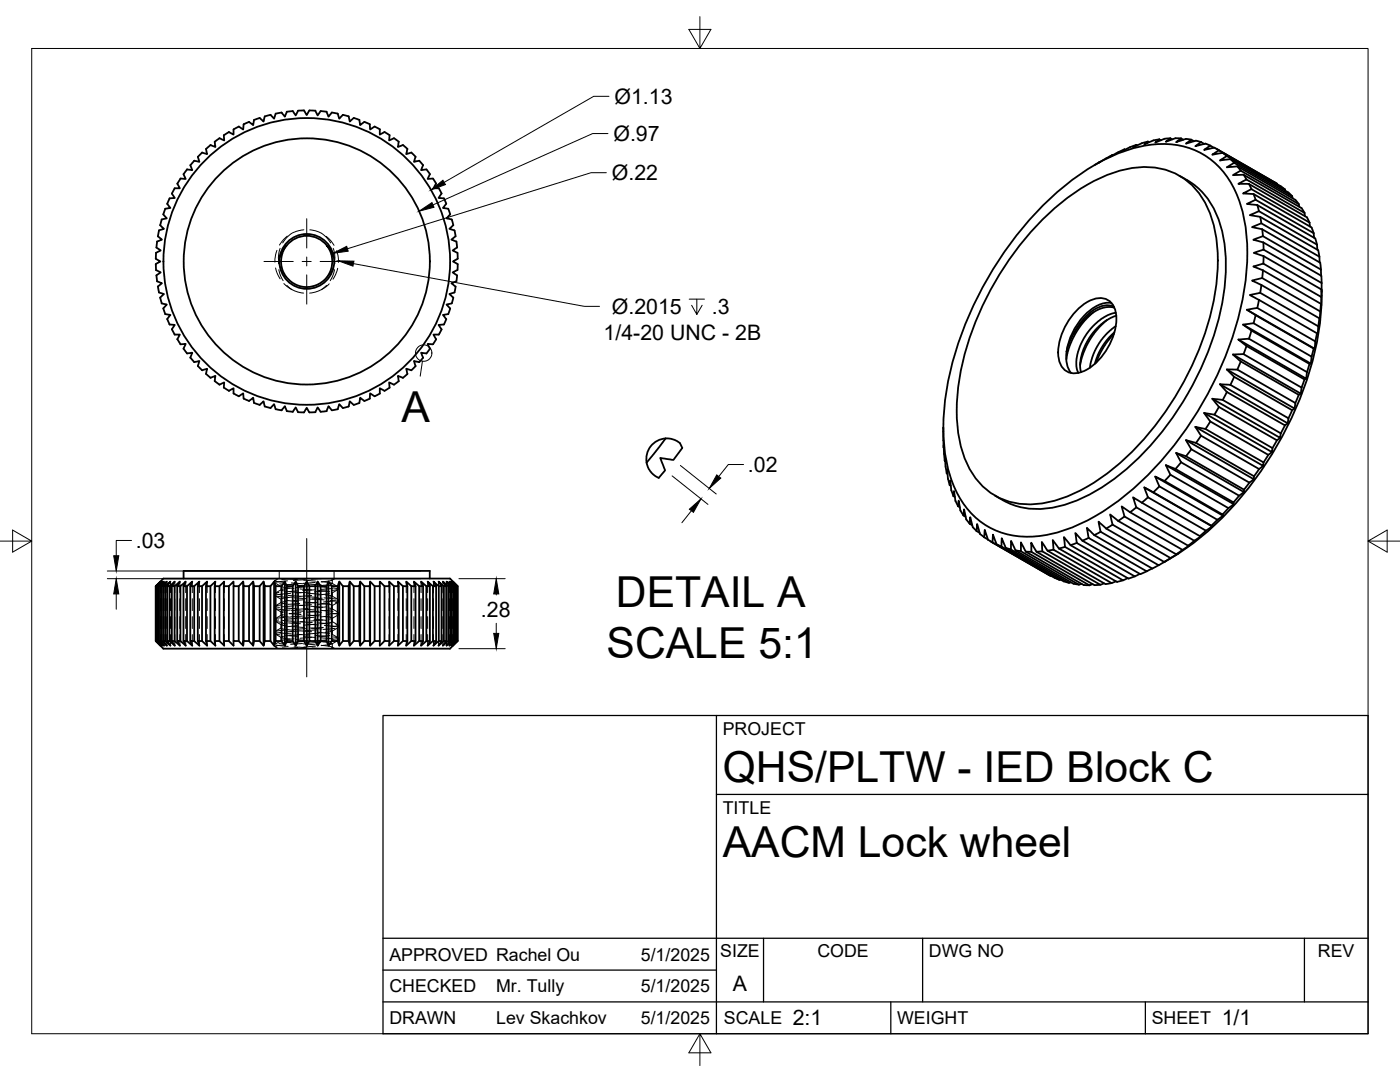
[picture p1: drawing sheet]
<svg xmlns="http://www.w3.org/2000/svg" width="279mm" height="216mm" viewBox="0 0 279 216" stroke-linecap="round" stroke-linejoin="round" font-family="sans-serif">
<!-- layer: Visible -->
<g fill="none" stroke="#000" stroke-width=".36">
<path d="M34.3 38.6l.6 .9h-.5a.53 .53 0 0 0-.6 .1 .53 .53 0 0 0-.2 .5 .57 .57 0 0 0 .1 1l.3 .4-1 .2-.2 .5a.57 .57 0 0 0 .1 1l.4 .4-.5 .1a.54 .54 0 0 0-.7 .7l-.1 .5M34.9 37.6l-.6 1M35.4 36.6l.5 1h-1.1M37.3 33.8l-.3 .5a.56 .56 0 0 0-.1 .9l.2 .5-1.1-.1-.6 1M38 33l.4 1-1.1-.2M39.5 31.3l.3 1-.5-.1a.55 .55 0 0 0-.9 .3l-.4 .5M40.3 30.4l-.8 .9M44.7 27v1l-.4-.2a.54 .54 0 0 0-1 .1 .58 .58 0 0 0-.4 .9l.1 .5-1-.4-.4 .4a.58 .58 0 0 0-.4 .9l.1 .6-1-.4M47.7 25.3l-.6 .2a.57 .57 0 0 0-.5 .9v.5l-.9-.6-1 .7M48.6 24.8l-.1 1-.9-.5M49.7 24.3l-1.1 .5M50.7 23.9l-.2 1.1-.8-.7"/>
<path d="M55 22.7l-.3 1-.3-.4a.54 .54 0 0 0-1-.2 .69 .69 0 0 0-.7 .9l-.1 .3-.4-.4a.55 .55 0 0 0-.9-.2l-.6 .2M56.2 22.5l-1.2 .2M57.2 22.3l-.3 1-.7-.8M59.5 22.1l-.5 .9-.3-.4a.53 .53 0 0 0-.8-.4l-.6 .1M59.5 22.1h.6a.54 .54 0 0 1 .8 .4l.3 .5 .1-.3a.85 .85 0 0 1 1.1-.6h.5M62.9 22.1l.5 .9 .6-.8M64 22.2l1.2 .1M65.2 22.3l.4 1 .6-.8M66.2 22.5l1.2 .2M67.4 22.7l.3 1 .4-.4a.58 .58 0 0 1 .9-.2l.6 .1M69.6 23.2l.2 1.1 .4-.4a.58 .58 0 0 1 1-.2l.5 .2M71.7 23.9l.2 1.1 .8-.7"/>
<path d="M72.7 24.3l1.1 .5M73.8 24.8l.1 1 .9-.5M74.8 25.3l1 .5M75.8 25.8v1.1l.5-.3a.57 .57 0 0 1 1 .1l.5 .3M77.7 27v1l.4-.2a.57 .57 0 0 1 1 .1 .57 .57 0 0 1 .4 .9l-.1 .5 .5-.2a.56 .56 0 0 1 1 .2 .57 .57 0 0 1 .3 .9l-.1 .6 1-.4M82.1 30.4l.4 .5a.55 .55 0 0 1 .3 .9l-.2 .5 .5-.1a.58 .58 0 0 1 1 .3l.3 .5M84.4 33l-.4 1 1.1-.2M85.1 33.8l.7 1M85.8 34.8l-.5 .9h.6a.57 .57 0 0 1 .8 .4l.3 .5M87 36.6l-.5 1h.5a.56 .56 0 0 1 .9 .5l.2 .5M88.1 38.6l-.6 .9 1.1 .1M88.6 39.6l.2 .5a.58 .58 0 0 1-.1 1l-.3 .4 .5 .1a.56 .56 0 0 1 .8 .6l.2 .6"/>
<path d="M219.3 32.4l-.8 .5M222 30.9l-2.8 1.6 .3-.2M224.4 29.8l.1 .1M224.4 29.8l-2.8 1.4 .5-.3M226.8 28.9l.1 .1M226.8 28.9l-1.3 .5-1.6 .8 .5-.4M229.1 28.3l.2 .1M229.1 28.2l-1.2 .4-1.8 .8 .7-.5M230.2 28l-1.8 .8 .7-.5M231.4 27.8l-1.2 .2M231.4 27.8l.3 .2M233.6 27.6l-.9 .7 .9-.4a3.4 3.4 0 0 1 2.1-.3"/>
<path d="M233.6 27.6l.3 .2M233.6 27.6l-1.2 .1-1.9 .7 .9-.6M235.4 35.1a15 15 0 0 1 8.2 10 37.9 37.9 0 0 1-1.2 21.4 59.8 59.8 0 0 1-20.1 29.1 27.7 27.7 0 0 1-14.3 5.9 14.5 14.5 0 0 1-9.4-2.6M235.7 27.6l-1 .8 1-.4a2.71 2.71 0 0 1 2.1-.1M235.7 27.6l.5 .3M237.7 27.9l-1 .8 1-.3a2.28 2.28 0 0 1 2-.1M237.7 27.9l.6 .3M239.7 28.3l-1.2 .9 2.1-.5 .9 .4M239.7 28.3l.6 .4M241.5 29.1l-1.2 .8 1.5-.3a1.54 1.54 0 0 1 1.5 .4M241.5 29.1l.8 .4M242.8 29.7l12 7"/>
<path d="M243.2 30l-1.3 .9 2.1-.4M244 30.5l11.6 6.7 .8 .6M244 30.5l.9 .6M245.6 31.8l-2.1 .2 1.3-.9 11.6 6.7M245.6 31.8l11.5 6.6 .8 .8M245.6 31.7l.7 .8M246.9 33.2l-2.1 .2 1.5-.9 11.6 6.7M246.9 33.2l11.6 6.7 .7 .8M246.9 33.2l.7 .8M248.2 34.9h-2.1l1.5-.8 11.6 6.6M248.2 34.9l11.6 6.6 .5 1M248.2 34.9l.6 .9"/>
<path d="M248.8 35.8l-1.7 .9h2.1l11.6 6.7 .5 1M248.8 35.8l11.5 6.7M249.3 36.7l.5 1M249.7 37.7l-1.6 .9 2.1 .1M249.7 37.7l11.6 6.7M250.2 38.7l11.6 6.7 .4 1.1M250.2 38.7l.4 1.2M254.4 36.4l.4 .3M254.8 36.7h.1M256.4 37.8l.1 .3M257.9 39.2l.1 .4M31.2 49.4l.9 .6-1 .4v.6a.55 .55 0 0 0 .4 .9l.5 .3-.5 .2a.54 .54 0 0 0-.4 .3 .54 .54 0 0 0 0 .6 .56 .56 0 0 0 .5 .8l.5 .3-.9 .5"/>
<path d="M31.2 54.9l.1 .6a.55 .55 0 0 0 .5 .8l.5 .2-.8 .7M31.5 47.2l.8 .6-1 .4-.1 1.2M31.5 57.2l.1 .6a.54 .54 0 0 0 .6 .7l.5 .2-.8 .7M31.7 46l-.2 1.2M31.9 44.9l.8 .8-1 .3M32 59.4l.1 .6a.67 .67 0 0 0 .9 .7l.3 .1-.4 .4a.55 .55 0 0 0-.1 .9 .54 .54 0 0 0 .7 .7h.5l-.3 .4a.55 .55 0 0 0-.1 1 .53 .53 0 0 0 .8 .6h.5l-.6 .9M55.8 51.3a5.5 5.5 0 0 1 1.4-2.3 5.1 5.1 0 0 0 .5 6.9 5.1 5.1 0 0 0 7 0 5.1 5.1 0 0 0 .5-6.9 5.2 5.2 0 0 1 1.4 2.3M65.2 49a5.1 5.1 0 0 0-8 0M89.8 42.8l-.7 .8 .5 .1a.57 .57 0 0 1 .7 .7 .57 .57 0 0 1-.2 .9l-.4 .4 1 .3M90.7 46l.2 1.2M90.9 47.2l-.8 .6 .5 .2a.55 .55 0 0 1 .6 .8 .56 .56 0 0 1-.4 .9l-.5 .3 .5 .2a.56 .56 0 0 1 .5 .8 .57 .57 0 0 1-.4 .9l-.5 .3 .5 .2a.55 .55 0 0 1 .4 .9 .57 .57 0 0 1-.5 .8l-.5 .3 .5 .3a.54 .54 0 0 1 .4 .3 .54 .54 0 0 1 0 .5 .56 .56 0 0 1-.6 .8l-.5 .2 .8 .7M90.9 57.2l-.1 .6a.56 .56 0 0 1-.6 .7l-.5 .2 .4 .3a.56 .56 0 0 1 .2 1 .58 .58 0 0 1-.7 .7l-.5 .1 .7 .8"/>
<path d="M208.1 43.8a37.7 37.7 0 0 1 14.9-9.6 14.8 14.8 0 0 1 14.3 2.2 18.7 18.7 0 0 1 5.7 13.3 49 49 0 0 1-5.8 24.7 56.3 56.3 0 0 1-18.3 21.6 23.7 23.7 0 0 1-15.1 4.6 13.2 13.2 0 0 1-11-8.5 30.5 30.5 0 0 1-1.3-16.8 60.8 60.8 0 0 1 16.6-31.5zM208.6 40.5a42.5 42.5 0 0 1 18.4-11.1 16.8 16.8 0 0 1 15.1 2.8 20.5 20.5 0 0 1 6.5 13.5 52.8 52.8 0 0 1-4.9 27.3 68.7 68.7 0 0 1-21 27.3 32.1 32.1 0 0 1-16.4 6.8 15.6 15.6 0 0 1-16.2-10.8 36.2 36.2 0 0 1-1.2-18.3 70.8 70.8 0 0 1 19.7-37.5zM249.9 56l2-.5 11.6 6.6-.1 1.7-.1-.3-11.6-6.6zM250.1 53.2l2-.6 11.6 6.7v1.7l-.1-.4-11.6-6.7zM250.9 40.9l-2.1-.2 1.8-.8 11.6 6.6 .1 1M250.9 40.9l11.6 6.7 .3 1.2M250.9 40.9l.4 1.2M251.2 59.8l-1.8-.9 2.1-.5 11.6 6.7M251.2 42.1l-1.8 .8 2.1 .4 11.6 6.6 .2 1.3M251.2 59.8l11.8 6.9 .1-1.6M251.2 42.1l11.6 6.7M251.3 59.8l-.4 1.6"/>
<path d="M251.5 43.3l.2 1.3M251.7 56.9l-.2 1.5M251.9 45.8l.1 1.3M252 53.9l-.1 1.6M252.1 48.4l.1 1.4M252.2 49.8l-2 .7 2 .6M252.2 51.1l11.6 6.7v.5M252.2 49.8l11.6 6.7M252.2 51.1l-.1 1.5M259.2 40.7l.1 .6M260.3 42.5l.2 .7M261.3 44.4l.2 .8"/>
<path d="M262.8 48.8l.1 1M263.3 51.2l-11.6-6.6-1.8 .7 2 .4 11.6 6.7 .1 1.4M263.3 51.2l.1 1.2M263.6 53.8l-11.6-6.7-1.9 .7 2 .6 11.6 6.6M263.6 53.8l.1 1.2M263.7 55l.1 1.5M263.8 57.8l-.1 1.5M263.8 56.5v1.8M263.8 58.3v.7M263.8 59a62.8 62.8 0 0 1-10.3 32.2 59.6 59.6 0 0 1-20.9 20.8l-.2 .1-11.6-6.6M34.3 65.7l.6 1.1M34.8 66.8h1.1l-.5 .9"/>
<path d="M35.4 67.7l.3 .5a.55 .55 0 0 0 .9 .5l.5-.1-.2 .5a.55 .55 0 0 0 .1 1 .55 .55 0 0 0 .8 .4l.6-.1-.4 1M38 71.4l.4 .4a.55 .55 0 0 0 .9 .4l.5-.2-.3 1M39.5 73l.8 .9M40.3 73.9l1-.3-.1 .5a.56 .56 0 0 0 .4 .9 .53 .53 0 0 0 .4 .4 .53 .53 0 0 0 .5-.2l.5-.2-.1 .5a.56 .56 0 0 0 .4 .9 .53 .53 0 0 0 .5 .4 .53 .53 0 0 0 .5-.3l.4-.2v1.1M44.7 77.4l.5 .3a.54 .54 0 0 0 .9 0l.5-.2v.5a.55 .55 0 0 0 .5 .8l.6 .3M47.6 79.1l.9-.6 .1 1M48.6 79.5l1.1 .5M73.8 79.5l-1.1 .5M74.8 79.1l-.9-.6-.1 1M75.8 78.5l-1 .6M77.8 77.4l-1.1 .6-.9-.5v1M82.1 73.9l-1-.3 .1 .5a.55 .55 0 0 1-.3 .9 .56 .56 0 0 1-1 .2l-.5-.2 .1 .5a.54 .54 0 0 1-.4 .9 .58 .58 0 0 1-1 .1l-.4-.2v1.1"/>
<path d="M84.4 71.4l-.3 .4a.59 .59 0 0 1-1 .4l-.5-.2 .2 .5a.53 .53 0 0 1 .1 .6 .53 .53 0 0 1-.4 .4l-.4 .4M85.1 70.5l-1.1-.1 .4 1M85.8 69.6l-.7 .9M87 67.7l-.3 .5a.57 .57 0 0 1-.8 .5l-.6-.1 .5 1M88.1 65.7l-.2 .5a.57 .57 0 0 1-.9 .6h-.5l.5 .9M88.6 64.7l-1.1 .1 .6 .9M89.9 61.6l-.2 .5a.57 .57 0 0 1-.8 .7h-.5l.3 .4a.55 .55 0 0 1 .1 1l-.2 .6M212.9 70.2l-.1 1.4a4.7 4.7 0 0 0 1 2.8M214.4 66.5l-1.1 2.1-.4 1.6M215.3 61.5a5.8 5.8 0 0 1 5.1-1.9 3.7 3.7 0 0 1 2.4 4 12.5 12.5 0 0 1-6.8 10.6 3.3 3.3 0 0 1-4.7-2.8 12.4 12.4 0 0 1 4-9.9zM218.2 62.3l-1.7 1.7-1.8 2.5-1.2 2.5-.7 2.7M220.9 63.9l-2.1 2.1-1.3 1.8-1.3 2.6-.6 2.4"/>
<path d="M221.8 60.5a6.6 6.6 0 0 0-5.5 2.6 13.5 13.5 0 0 0-3.4 7.1M222.3 61.2a4.6 4.6 0 0 0-4.7 1.1l-2 2.1-1.2 2.1M222.3 66.6l-2 2.5-.9 1.7-.6 1.5M222.4 61.4l-1.3-.1-.9 .1-2.1 1-1.9 1.6-1.8 2.5M222.4 66.3l-1.5 1.5-1.1 1.7-.6 1.2-.7 1.9M222.7 65.1l-1.7 1.4-1.7 2-1.2 2.5-.6 2.4M222.7 62.4l-1.6 .5-2 1.3-1.4 1.4-1.4 1.9-.8 1.6-.7 2.5v1.5l.4 1.3M222.8 63l-1.6 .7-1.4 1-1.2 1.1-1.2 1.6-.9 1.7-.7 2.2-.2 1.3 .2 1.7M241.9 79.6l13.6 7.8 .1-.9M243.5 76.7l13.5 7.8 .1-1M244 79.8l-2.1-.2 1.3 1.6 11.6 6.7 .7-.5M244 79.8l11.6 6.7"/>
<path d="M244.8 73.7l13.6 7.8 .1-1.1-11.6-6.7h-2.1l1.5 1.5 11.6 6.7 .5-.4M244.9 78.2l-.9 1.6M245.6 76.8l-2.1-.1 1.3 1.5 11.6 6.7 .6-.4M245.6 76.8l11.5 6.7M246.1 70.7l13.5 7.8 .2-1.2M246.3 75.2l-.7 1.6M247.1 67.8l13.6 7.8 .1-1.3M247.6 72.1l11.6 6.7 .4-.3M247.6 72.1l-.7 1.6M248.1 64.8l13.5 7.8 .1-1.4M248.2 70.7h-2.1l1.5 1.4M248.2 70.7l11.6 6.6"/>
<path d="M248.8 69l-.6 1.7M248.8 61.8l13.6 7.8 .1-1.5M249.7 66l11.6 6.6h.3M249.8 65.9l-.5 1.7M250.2 64.5l-2.1 .3 1.6 1.2M250.2 64.5l11.5 6.7M250.6 62.9l-.4 1.6M259.2 78.8l-.7 1.6M260.4 75.7l-.6 1.6M260.8 74.3l-11.6-6.7-2.1 .2 1.7 1.2 11.5 6.7 .4-.1M261.3 72.6l-.5 1.6M262.2 69.5l-.4 1.7"/>
<path d="M262.5 68.1l-11.6-6.7-2.1 .4 13.6 7.8M262.8 66.5l-.3 1.6M263.3 63.5l-.2 1.6M263.6 60.6l-.1 1.5M49.7 80l.8-.6 .2 1 .6 .2a.54 .54 0 0 0 .9-.2l.4-.3 .1 .5a.57 .57 0 0 0 .7 .7 .54 .54 0 0 0 1-.3l.3-.4 .3 1.1 1.2 .2M56.2 81.9l.7-.9 .3 1M57.3 82l1.1 .2 .6-.9 .5 1M59.5 82.2l.6 .1a.53 .53 0 0 0 .6 0 .53 .53 0 0 0 .2-.5l.3-.4 .3 .4a.56 .56 0 0 0 .9 .5l.5-.1M64 82.2l-.6-.9-.5 1M65.2 82l-1.2 .2M66.2 81.9l-.6-.9-.4 1M69.6 81.1l-.6 .2a.57 .57 0 0 1-.9-.3l-.4-.4-.3 1.1-1.2 .2"/>
<path d="M71.7 80.4l-.5 .2a.58 .58 0 0 1-1-.2l-.4-.3-.2 1M72.7 80l-.8-.6-.2 1M132.8 87.5a4.1 4.1 0 0 0-3.7 4.8M132.8 87.5l1.1 .1 1.3 .5 .5 .3 .5 1-1.8 2.4-2.6-.4 .9 2.5-1.2 1.5-.7-.4-.8-.7-.6-.8-.4-1.2zM188.3 85.4v2.5M188.3 87.9v1.4M188.4 89.4l-.1-.6 .1 1.8M188.4 90.6l.2 1.3M188.5 91.9l.1-.6 .1 1.9M188.5 91.9l.1 .1M188.7 93.1l.3 1.3M188.9 94.4l.1-.8a7.9 7.9 0 0 0 .5 3.2"/>
<path d="M188.9 94.4l.2 .2M189.5 96.8l.1-.9a5.9 5.9 0 0 0 .7 3.1M189.5 96.8l.2 .1M190.3 99l.1-1 .3 2M190.3 99l.3 .2M190.7 99.9l.5 1.1M226.1 99.2l13.6 7.8-1.3 .9-11.6-6.7zM228.4 97.3l13.5 7.8-13.5-7.8 .7 1.9M229.1 99.2l11.6 6.7 1.2-.8M229.1 99.2l-1.2 1.1M230.5 95.1l13.6 7.8-.1-.2-11.6-6.7-1.9-.9 .9 1.9 11.6 6.7 1.1-.8M231.4 97l-1.2 1.2"/>
<path d="M232.7 92.8l13.5 7.8v-.4M233.6 94.7l-.9-1.9 1.9 .8 11.6 6.6M233.6 94.7l11.6 6.7 1-.8M233.6 94.7l-1.2 1.3M234.7 90.4l13.6 7.8v-.5M235.7 92.2l-1.1 1.4M236.7 91l-2-.6 1 1.8 11.6 6.7 1-.7M236.7 87.8l13.5 7.8 .1-.6M236.7 91l11.6 6.7M237.8 89.6l-1.1 1.4M238.5 85.2l13.6 7.8 .1-.7M238.7 88.4l-2-.6 1 1.8 11.6 6.7 .9-.7"/>
<path d="M238.7 88.4l11.6 6.6M239.7 86.9l-1 1.5M240.3 82.4l13.6 7.8v-.8M240.6 85.6l-2.1-.4 1.2 1.7 11.6 6.7 .8-.6M240.6 85.6l11.6 6.7M241.6 84.1l-1 1.5M242.4 82.7l-2.1-.3 1.2 1.7 11.6 6.7 .8-.6M242.4 82.7l11.5 6.7M243.3 81.2l-.9 1.5M247.3 98.9l-1.1 1.3M249.3 96.3l-1 1.4M251.3 93.6l-1 1.4"/>
<path d="M253.1 90.8l-.9 1.5M254.8 87.9l-.8 1.5M256.4 84.9l-.8 1.6M257.9 81.8l-.8 1.7M31.1 117l1.5-1.6h57.2l1.5 1.6-1-.9 .9 .9-1.1-.9 .8 .9h-.2l-1-.9 .8 .9h-.4l-1-.9 .7 .9h-.3l-1.1-.9 .6 .9h-.4l-1.1-.9 .6 .9a1.76 1.76 0 0 1-1.3-.7l-.3-.2 .5 .9h-.6l-1.1-.9 .5 .9a1.69 1.69 0 0 1-1.5-.7l-.3-.2 .4 .9h-.7l-1.1-.9 .3 .9h-.8l-1-.9 .2 .9h-.9l-1-.9 .2 .9h-1l-.9-.9v.9h-1l-.9-.9v.9h-1l-.9-.9-.1 .9h-1.1l-.8-.9-.2 .9h-1.1l-.8-.9-.2 .9h-1.2l-.7-.9-.3 .9h-1.2l-.6-.9-.4 .9h-1.2l-.6-.9-.5 .9h-1.2l-.5-.9-.5 .9h-1.2l-.5-.9-.6 .9h-1.2l-.3-.9-.7 .9h-1.2l-.3-.9-.7 .9h-1.2l-.2-.9-.8 .9h-1.1l-.2-.9-.8 .9h-1.1l-.1-.9-.9 .9h-1v-.9l-.9 .9h-1v-.9l-.9 .9h-1l.2-.9-1 .9h-.9l.2-.9-1 .9h-.8l.3-.9-1 .9h-.8l.4-.9-.3 .2a1.69 1.69 0 0 1-1.5 .7l.5-.9-1.1 .9h-.6l.5-.9-.3 .2a1.76 1.76 0 0 1-1.3 .7l.6-.9-1.1 .9h-.4l.6-.9-1 .9h-.4l.7-.9-1 .9h-.4l.8-.9-1 .9h-.2l.8-.9-1.1 .9 .9-.9zM31.1 117v10.9M31.1 117v10.9l1 .9-.9-.9M31.2 117v10.9h.1M31.3 117v10.9l1 .9-.8-.9M31.5 117v10.9h.2M31.7 117v10.9l1 .9-.8-.9M31.9 117v10.9h.4"/>
<path d="M32.3 117v10.9l1 .9-.7-.9M32.6 117v10.9h.4M33 117v10.9l1 .9-.6-.9M33.4 117v10.9h.4M33.8 117v10.9l1.1 .9-.6-.9M34.3 117v10.9h.5M34.8 117v10.9l1.1 .9-.5-.9M35.4 117v10.9h.6M36 117v10.9l1.1 .9-.5-.9M36.6 117v10.9h.7M36.6 115.4v-1.5h49.2v1.5M37.3 117v10.9l1.1 .9-.4-.9"/>
<path d="M38 117v10.9h.8M38.8 117v10.9l1 .9-.3-.9M39.5 117v10.9h.8M40.3 117v10.9l1 .9-.2-.9M41.1 117v10.9h.9M42 117v10.9l1 .9-.2-.9M42.8 117v10.9h1M43.8 117v10.9l.9 .9v-.9M44.7 117v10.9h1M45.7 117v10.9l.9 .9v-.9M46.6 117v10.9h1M47.6 117v10.9l.9 .9"/>
<path d="M48.5 116.1v12.7l.1-.9M48.6 117v10.9h1.1M49.7 117v10.9l.8 .9M50.5 116.1v12.7l.2-.9M50.7 117v10.9h1.1M51.8 117v10.9l.8 .9M52.6 116.1v12.7l.2-.9M52.8 117v10.9h1.2M54 117v10.9l.7 .9M54.7 116.1v12.7l.3-.9M55 117v10.9h1.2M56.2 117v10.9l.7 .9"/>
<path d="M56.9 116.1v12.7l.3-.9M57.2 117v10.9h1.2M58.4 117v10.9l.6 .9M59 116.1v12.7l.5-.9M59.5 117v10.9h1.2M60.7 117v10.9l.5 .9M61.2 116.1v12.7l.5-.9M61.7 117v10.9h1.2M62.9 117v10.9l.5 .9M63.4 116.1v12.7l.6-.9M64 117v10.9h1.2M65.2 117v10.9l.4 .9"/>
<path d="M65.6 116.1v12.7l.6-.9M66.2 117v10.9h1.2M67.4 117v10.9l.3 .9M67.7 116.1v12.7l.7-.9M68.4 117v10.9h1.2M69.6 117v10.9l.2 .9M69.8 116.1v12.7l.8-.9M70.6 117v10.9h1.1M71.7 117v10.9l.2 .9M71.9 116.1v12.7l.8-.9M72.7 117v10.9h1.1M73.8 117l.1 11.8"/>
<path d="M73.9 116.1v12.7l.9-.9M74.8 117v10.9h1M75.8 117v11.8l.9-.9M76.7 117v10.9h1M77.7 117v11.8l.9-.9M78.6 117v10.9h1M79.6 117v10.9l-.2 .9 1-.9M80.4 117v10.9h.9M81.3 117v10.9l-.2 .9 1-.9M82.1 117v10.9h.8M82.9 117v10.9l-.3 .9 1.1-.9M83.7 117v10.9h.7"/>
<path d="M84.4 117v10.9l-.4 .9 1.1-.9M85.1 117v10.9h.7M85.8 117v10.9l-.5 .9 1.1-.9M86.4 117v10.9h.6M87 117v10.9l-.5 .9 1.1-.9M87.6 117v10.9h.5M88.1 117v10.9l-.6 .9 1.1-.9M88.6 117v10.9h.4M89 117v10.9l-.6 .9 1.1-.9M89.5 117v10.9h.3M89.8 117v10.9l-.7 .9 1-.9M90.1 117v10.9h.4"/>
<path d="M90.5 117v10.9l-.8 .9 1-.9M90.7 117v10.9h.2M90.9 117v10.9l-.8 .9 1-.9M91.1 117v10.9h.1M91.2 117v10.9l-.9 .9 1-.9M91.3 117v10.9M91.3 117v10.9l-1.5 1.5h-57.2l-1.5-1.5M191.2 101l.1-1.1 .2 1a3.6 3.6 0 0 0 .8 1.9M191.2 101l.4 .2M192.7 103.1l-.4-.3 .1-1.2 .4 2.1M192.8 103.6l.7 .9M194 104.8l-.5-.3 .1-1.3 .5 2 .8 .7"/>
<path d="M195.5 106.3l-.6-.3 .1-1.4 .6 2 .8 .6M197.1 107.6l-.7-.4 .1-1.5 .5 1.5a1.31 1.31 0 0 0 .9 .9l.2 .1M197.7 108l11.6 6.7M198.9 108.6l1 .4M200.8 109.3l1 .3M202.7 109.8l1.1 .2M204.7 110.1h1.2M205.8 110.1l11.6 6.7 .7-.2M206.9 110.1l-1.1-1.8v1.8M206.9 110.1l11.5 6.7M208 110l-1.1 .1M209.3 114.7l.4 .2"/>
<path d="M209.7 114.9l-11.6-6.7 .1-1.5 .7 1.9 11.6 6.7 .9 .4M210.3 109.7l-1.2 .2M211.3 109.5l-1.2-1.7 .1 1.9 11.6 6.7 .9-.4M211.3 109.5l11.6 6.6 1.3-.3M211.7 115.7h-.3l-11.5-6.6v-1.7l.8 1.9 11.6 6.7M212.3 116l1 .3M212.6 109.1l-1.2 .3M213.7 116.2l-.4 .1-11.6-6.7 .1-1.7 .9 1.9 11.6 6.7 1.1 .1M214.9 108.3l-1.2 .5M215.9 116.5l-.6 .2-11.5-6.7v-1.8l.9 1.9 11.6 6.7M216.3 116.7l1.1 .1M217.3 107.3l-1.3 .6"/>
<path d="M219.6 116.7l-1.1 .1M219.7 106.1l-1.3 .7M220.3 116.4l-.7 .3-11.6-6.7-.1-1.9 1.2 1.8 11.5 6.7M220.8 105.5l-1.6-1.4 .4 2 11.6 6.7 1.3-.8M221.9 116.3l-1.2 .2M222.1 104.7l-1.3 .8M223.2 103.9l-1.6-1.2 .4 2 11.6 6.7 1.5-.9-.3 .1M223.2 103.9l11.6 6.7M223.9 101l1.6 1.2 11.6 6.7 .3-.1-1.4 .9-11.6-6.6zM224.4 103l-1.2 .9M225.1 115.4l-1 .4-11.5-6.7-.3-1.9 1.4 1.6 11.5 6.7M226.5 115l-1.2 .4"/>
<path d="M226.8 101.2l-1.2 1M228.9 114l-1.3 .6-11.6-6.7-1.4-1.5 .3 2 11.6 6.6 1-.5M229.9 113.4l-1 .6-11.6-6.7-.4-2 1.5 1.5 11.6 6.7M231.2 112.8l-1.2 .6M233.6 111.3l-1.2 .8M236 109.7l-1.2 .9M238.4 107.9l-1.3 1M240.7 105.9l-1.2 1.1M243 103.7l-1.2 1.2M245.2 101.4l-1.2 1.2"/>
<circle cx="61.2" cy="52.2" r="24.6"/>
<circle cx="61.2" cy="52.2" r="5.5"/>
<circle cx="61.2" cy="52.2" r="28.6"/>
</g>
<!-- layer: Hidden -->
<g fill="none" stroke="#000" stroke-width=".2">
<path d="M55 53.5l.3 1 .6 1.1M55.3 50l-.3 .8-.1 1.5M55.6 53.8l.3 1 .6 1.2M55.8 53.1a5.2 5.2 0 0 0 1.4 2.3M55.8 51.3l-.2 1.3M55.9 49.6l-.3 1.3v1M56.7 56.6l1.1 .9a6.5 6.5 0 0 0 2.8 1M57.2 56.9l1.1 .9M57.3 47.1l-.8 .8-.7 1M58.3 46.5l-1.1 1-.8 1M60.6 45.8l-1 .2-1.2 .5M61.8 45.9l1.1 .1 1.2 .5"/>
<path d="M64.2 46.5l.9 .8 .9 1.2M65.1 47.2l.9 .8 .7 1M65.2 56.9l-.6 .5a4.7 4.7 0 0 1-2.8 1.1M65.7 56.6l-1.5 1.2M66.5 49.6l.2 .8 .1 1.5M66.6 53.1a4.9 4.9 0 0 1-1.4 2.3M66.6 51.3l.2 1.3M66.8 53.8l-.4 1.1-.5 1.1M67.2 50l.3 1.3v1.1M67.4 53.5l-.4 1.2-.5 1M32 116.1v2.2M32 119.5v2.3"/>
<path d="M32.1 116.1v2.2M32.1 119.5v2.3M32.3 116.1v2.2M32.3 119.5v2.3M32.7 116.1v2.2M32.7 119.5v2.3M33.3 116.1v2.2M33.3 119.5v2.3M34 116.1v2.2M34 119.5v2.3M34.9 116.1v2.2M34.9 119.5v2.3"/>
<path d="M35.9 116.1v2.2M35.9 119.5v2.3M37.1 116.1v2.2M37.1 119.5v2.3M38.4 116.1v2.2M38.4 119.5v2.3M39.8 116.1v2.2M39.8 119.5v2.3M41.3 116.1v2.2M41.3 119.5v2.3M43 116.1v2.2M43 119.5v2.3"/>
<path d="M44.7 116.1v2.2M44.7 119.5v2.3M54.8 115.9v.4M54.8 118.4v.4M54.9 118.9l1.2 .7M54.9 116.3l1.2 .8M55.1 115.8l-.3 .1 2.2 .3M55.2 119l2.4 .2M55.6 115.4l-.7 .4M55.7 118.2l-.8 .2 1.4 .3M55.7 113.9v1.5M55.8 116.5l2.4 .2"/>
<path d="M56.1 117v.7M56.1 119.5v.8M56.1 117.7l-1.2 .7M56.3 117.1l2.4 .3M57 119.8l2.4 .2M57.2 115.4l2.2 .3M57.2 120l-1.1 .3 1.2 .2M57.4 115.9l-2.4 .3M57.5 118.8l2.4 .2M57.8 118l2.3 .3M57.9 117.4l-1.8 .3 .5 .2M58 118.4l-2.4 .2"/>
<path d="M58.1 116.3l2.4 .2M58.3 115.4l-2.1 .2M58.6 119.1l-2.3 .3M58.8 119.3l2.3 .1M59.2 117.9l-2.3 .2M59.4 116.5l-2.4 .3M59.4 116.8l2.3 .1M59.9 117.5l2.3 .2M60.6 115.8l2.4 .2M60.7 119.7l-2.3 .2M60.9 115.7l-2.4 .1M61.1 119.1l2.4 .1"/>
<path d="M61.3 118.4l2.4 .2M61.4 117.1l-2.3 .2M61.6 118.2l-2.4 .1M61.7 116.6l2.4 .1M62.2 118.8l-2.4 .2M62.3 119.5l2.4 .2M62.8 117.7l-2.4 .2M62.9 116.2l-2.4 .2M62.9 117l2.4 .2M63.4 117.8l2.4 .3M64.2 115.4l-2.1 .2M64.2 116.1l1.8 .2 .3 .1-.1 .1"/>
<path d="M64.3 119.4l-2.4 .2M64.7 119.3l2.3 .2M64.9 118.7l1.4 .3-.8 .2M65 116.8l-2.4 .2M65.1 117.9l-2.3 .2M65.3 116.8l1.8 .2 .4 .2M65.7 118.4l-2.3 .3M65.9 119.8l1.6 .3-.6 .2M66.2 115.7l.1 .1-.5 .1-1.7 .2M66.3 116.4l1.2 .7M66.3 118.9l1.2 .8M66.3 115.7v.7"/>
<path d="M66.3 118.3v.7M66.4 117.4l-2.4 .2M66.5 117.3l1.1 .3-1.3 .2M66.7 113.9v1.5M66.8 115.4l-.5 .4M67 119.9l-2.4 .2M67.5 117.6l-1.2 .7M67.6 117.2v.4M67.6 119.7v.4M77.7 116.1v2.2M77.7 119.5v2.3M79.4 116.1v2.2"/>
<path d="M79.4 119.5v2.3M81.1 116.1v2.2M81.1 119.5v2.3M82.6 116.1v2.2M82.6 119.5v2.3M84 116.1v2.2M84 119.5v2.3M85.3 116.1v2.2M85.3 119.5v2.3M86.5 116.1v2.2M86.5 119.5v2.3M87.5 116.1v2.2"/>
<path d="M87.5 119.5v2.3M88.4 116.1v2.2M88.4 119.5v2.3M89.1 116.1v2.2M89.1 119.5v2.3M89.7 116.1v2.2M89.7 119.5v2.3M90.1 116.1v2.2M90.1 119.5v2.3M90.3 116.1v2.2M90.3 119.5v2.3M90.4 116.1v2.2"/>
<path d="M90.4 119.5v2.3M32 123v2.4M32 126.6v2.2M32.1 123v2.4M32.1 126.6v2.2M32.3 123v2.4M32.3 126.6v2.2M32.7 123v2.4M32.7 126.6v2.2M33.3 123v2.4M33.3 126.6v2.2M34 123v2.4"/>
<path d="M34 126.6v2.2M34.9 123v2.4M34.9 126.6v2.2M35.9 123v2.4M35.9 126.6v2.2M37.1 123v2.4M37.1 126.6v2.2M38.4 123v2.4M38.4 126.6v2.2M39.8 123v2.4M39.8 126.6v2.2M41.3 123v2.4"/>
<path d="M41.3 126.6v2.2M43 123v2.4M43 126.6v2.2M44.7 123v2.4M44.7 126.6v2.2M54.8 121v.4M54.8 123.5v.4M54.8 126v.4M54.8 128.6v.4M54.9 129l.7 .4M54.9 126.5l1.2 .7M54.9 124l1.2 .7"/>
<path d="M54.9 121.4l1.2 .7M55.1 121.3l-.2 .1 2.1 .3M55.1 128.7l2.4 .3M55.6 123.7l-.7 .2 1.5 .3M55.8 126.3l2.3 .2M56.1 122.1v.7M56.1 124.6v.7M56.1 127.2v.7M56.1 120.2l-1.2 .7M56.1 122.7l-1.2 .8M56.1 125.3l-1.2 .7M56.1 127.8l-1.2 .7"/>
<path d="M56.2 126.2l-1.3 .2 .9 .3M56.3 120.7l-1.4 .3 .9 .2M56.3 125.5l2.3 .3M56.4 129.3l1.9 .1M56.4 123.8l2.4 .2M56.5 122.6l-.2 .1a.15 .15 0 0 0-.2 .1 .15 .15 0 0 0 .2 .1l1.6 .2M56.6 127l-.5 .2 1.8 .3M56.8 128.7l-2 .3 .4 .1M56.8 123.2l-1.9 .3 .3 .2M57 121.3l2.3 .2M57 128.1l2.4 .3M57 126.8l2.4 .2"/>
<path d="M57.3 124.3l-1.2 .3 1.1 .3M57.4 125.7l-2.3 .3M57.6 124.3l2.4 .2M57.7 122.4l2.4 .2M57.9 121.7l-1.2 .2a.37 .37 0 0 0-.6 .2l.4 .1M58 128.2l-2.3 .2M58.2 121.8l2.4 .2M58.4 125l2.3 .2M58.4 120.7l2.4 .2M58.6 120.9l-2.4 .2M58.7 127.5l-2.4 .3M58.7 129.1l2.4 .1"/>
<path d="M59.1 127.6l2.3 .2M59.1 123.3l2.4 .2M59.2 123.4l-2.4 .2M59.3 126.6l2.4 .1M59.4 124.9l-2.4 .2M59.4 129.2l-2.2 .2M59.8 125.9l-2.4 .2M59.8 120.4l-2.4 .2M59.8 125.9l2.4 .2M59.9 124.1l2.4 .1M60.1 122.3l-2.4 .2M60.1 126.6l-2.3 .2"/>
<path d="M60.4 128.4l-2.4 .2M60.4 122.9l-2.4 .2M60.5 121.6l2.4 .1M60.5 128.5l2.4 .2M60.6 127l2.3 .2M60.6 120.1l2.3 .2M60.8 124l-2.4 .2M61 125.4l-2.4 .2M61.2 124.5l2.3 .2M61.3 122.7l2.3 .2M61.5 121.4l-2.4 .2M61.6 127.9l-2.4 .2"/>
<path d="M61.7 122l2.4 .2M61.9 125.3l2.4 .2M62 121l2.4 .2M62.2 120.7l-2.4 .1M62.2 127.2l-2.3 .2M62.3 129.3l1.9 .1M62.6 127.9l2.4 .2M62.7 123.5l2.3 .3M62.7 123.2l-2.3 .1M62.9 126.8l2.4 .2M62.9 124.6l-2.3 .2M63 128.9l-2.4 .2"/>
<path d="M63.3 125.7l-2.4 .1M63.4 126.2l2.3 .2M63.4 120.2l-2.4 .2M63.5 124.3l2.4 .2M63.6 122l-2.3 .2M63.7 126.3l-2.4 .2M63.9 128.2l-2.3 .1M64 122.7l-2.4 .2M64.1 121.8l2.4 .2M64.1 128.8l1.9 .2 .3 .2h-.1M64.1 127.3l2.4 .2M64.1 120.4l1.6 .2a.37 .37 0 0 1 .6 .3h-.1"/>
<path d="M64.4 123.7l-2.4 .2M64.5 125.2l-2.3 .2M64.7 124.8l2.4 .2M64.8 123l1.5 .3-.7 .3M65 121.1l-2.3 .2M65.2 127.7l-2.4 .2M65.3 122.3l1.8 .2 .4 .1v.1M65.5 125.7l.8 .2-1.4 .3M65.6 121.3l.7 .3-1.5 .3M65.7 120.4l-2.3 .2M65.8 126.8l-2.4 .3M66.2 128.3l.1 .1-.2 .2-1.9 .2"/>
<path d="M66.2 124h.1a1.08 1.08 0 0 1-1.1 .4l-1.1 .1M66.3 121.5l1.2 .7M66.3 124l1.2 .7M66.3 126.6l1.2 .7M66.3 129.1l.5 .3M66.3 122.9l-2.4 .2M66.3 120.8v.7M66.3 123.3v.8M66.3 125.9v.7M66.3 128.4v.8M66.5 127.1l1.1 .2-1.2 .3M66.9 125.4l-2.4 .2"/>
<path d="M67.1 124.6l.4 .2-1.8 .3M67.5 127.8l-2.4 .3M67.5 122.3l-2.3 .3M67.5 120.1l-1.2 .8M67.5 122.7l-1.2 .7M67.5 125.2l-1.2 .7M67.5 127.8l-1.2 .7M67.6 122.2v.4M67.6 124.8v.4M67.6 127.3v.4M77.7 123v2.4M77.7 126.6v2.2"/>
<path d="M79.4 123v2.4M79.4 126.6v2.2M81.1 123v2.4M81.1 126.6v2.2M82.6 123v2.4M82.6 126.6v2.2M84 123v2.4M84 126.6v2.2M85.3 123v2.4M85.3 126.6v2.2M86.5 123v2.4M86.5 126.6v2.2"/>
<path d="M87.5 123v2.4M87.5 126.6v2.2M88.4 123v2.4M88.4 126.6v2.2M89.1 123v2.4M89.1 126.6v2.2M89.7 123v2.4M89.7 126.6v2.2M90.1 123v2.4M90.1 126.6v2.2M90.3 123v2.4M90.3 126.6v2.2"/>
<path d="M90.4 123v2.4M90.4 126.6v2.2"/>
</g>
<!-- layer: Border -->
<path d="M6.3 9.7h266.7v196.6h-266.7zM139.7 3.3v6.4l2.2-3.8h-4.4l2.2 3.8M0 108h6.3l-3.8-2.2v4.4l3.8-2.2M273 108l3.8 2.2v-4.4l-3.8 2.2h6.4M139.7 206.3l-2.2 3.8h4.4l-2.2-3.8v6.3" fill="none" stroke="#000" stroke-width=".2"/>
<!-- layer: Titleblock -->
<path d="M76.4 142.8h196.6v63.5h-196.6zM143 158.5h130M143 142.8v63.5M76.4 199.9h196.6M76.4 193.6h66.6M76.4 187.2h196.6M152.4 187.2v12.7M177.8 199.9v6.4M184.1 187.2v12.7M228.6 199.9v6.4M260.3 187.2v12.7" fill="none" stroke="#000" stroke-width=".25"/>
<!-- layer: FD_Dimensions -->
<g fill="none" stroke="#000" stroke-width=".2">
<path d="M121.5 19.2h-3l-29.9 17.2M121 34.5h-3l-48.7 15.1M121.3 26.6h-3l-31.9 14.3M134.1 95l7.2 5.6M135.8 92.9l7.1 5.7M148.4 92.7h-3l-2 2.4M21.4 115.5h62.6M21.4 113.9h62.6M23.2 118.5v3.1M26.2 107.8h-3v3.1M91.6 115.5h9.2M99 118.5v.2"/>
<path d="M138 101.9l-1.9 2.4M91.6 129.4h9.2M99 124.4v2"/>
</g>
<path d="M86 37.9l2.4-1.9 .5 .8zM66.4 50.5l2.8-1.4 .3 1zM83.6 42.1l2.6-1.7 .4 1zM143 94.8l.8 .6-2.3 2.1zM23.2 115.5l.5 3h-1zM22.7 110.9h1l-.5 3zM99 115.5l.5 3h-1zM137.6 101.6l2.3-2.1-1.5 2.7zM98.5 126.4h1l-.5 3z" fill="#000" stroke="#000" stroke-width=".2"/>
<!-- layer: Hole Notes -->
<path d="M70.5 52.6l46.1 8.5h3.1M137.5 59.7h3.1M139.1 59.7v3l-1.1-1.8M140.1 60.9l-1 1.8" fill="none" stroke="#000" stroke-width=".2"/>
<path d="M67.5 52l3.1 .1-.2 1z" fill="#000" stroke="#000" stroke-width=".2"/>
<!-- layer: Smart Centers -->
<path d="M52.7 52.2h5.8M60.3 52.2h1.8M61.2 43.6v5.9M61.2 51.3v1.8M61.2 54.8v5.9M63.9 52.2h5.8M61.2 107.5v11.1M61.2 120.4v1.8M61.2 124v11.1" fill="none" stroke="#000" stroke-width=".2"/>
<!-- layer: Detail Boundary -->
<g fill="none" stroke="#000" stroke-width=".2">
<path d="M84.3 72.1l-.4 3"/>
<circle cx="84.5" cy="70.5" r="1.64"/>
</g>
<g font-size="8.5">
<text x="80.1" y="84.2">A</text>
<text x="122.9" y="121.1">DETAIL A</text>
<text x="121.1" y="131.3">SCALE 5:1</text>
<text x="144.3" y="156">QHS/PLTW - IED Block C</text>
<text x="144.3" y="171">AACM Lock wheel</text>
</g>
<g font-size="4.3">
<text x="122.6" y="20.7">Ø1.13</text>
<text x="122.4" y="28.1">Ø.97</text>
<text x="122.1" y="35.9">Ø.22</text>
<text x="122.1" y="62.7">Ø.2015</text>
<text x="142.1" y="62.7">.3</text>
<text x="120.5" y="67.9">1/4-20 UNC - 2B</text>
<text x="149.3" y="94.2">.02</text>
<text x="27.1" y="109.3">.03</text>
<text x="96" y="123.1">.28</text>
<text x="146.3" y="197.7">A</text>
<text x="158.2" y="204.6">2:1</text>
<text x="243.8" y="204.6">1/1</text>
</g>
<g font-size="3.5">
<text x="144.3" y="146.6">PROJECT</text>
<text x="144.3" y="162.3">TITLE</text>
<text x="77.7" y="191.7">APPROVED Rachel Ou</text>
<text x="127.9" y="191.7">5/1/2025</text>
<text x="143.7" y="191">SIZE</text>
<text x="163.1" y="191">CODE</text>
<text x="185.4" y="191">DWG NO</text>
<text x="263" y="191">REV</text>
<text x="77.7" y="198">CHECKED</text>
<text x="99" y="198">Mr. Tully</text>
<text x="127.9" y="198">5/1/2025</text>
<text x="77.7" y="204.4">DRAWN</text>
<text x="99" y="204.4">Lev Skachkov</text>
<text x="127.9" y="204.4">5/1/2025</text>
<text x="144.5" y="204.4">SCALE</text>
<text x="179" y="204.4">WEIGHT</text>
<text x="229.8" y="204.4">SHEET</text>
</g>
</svg>
